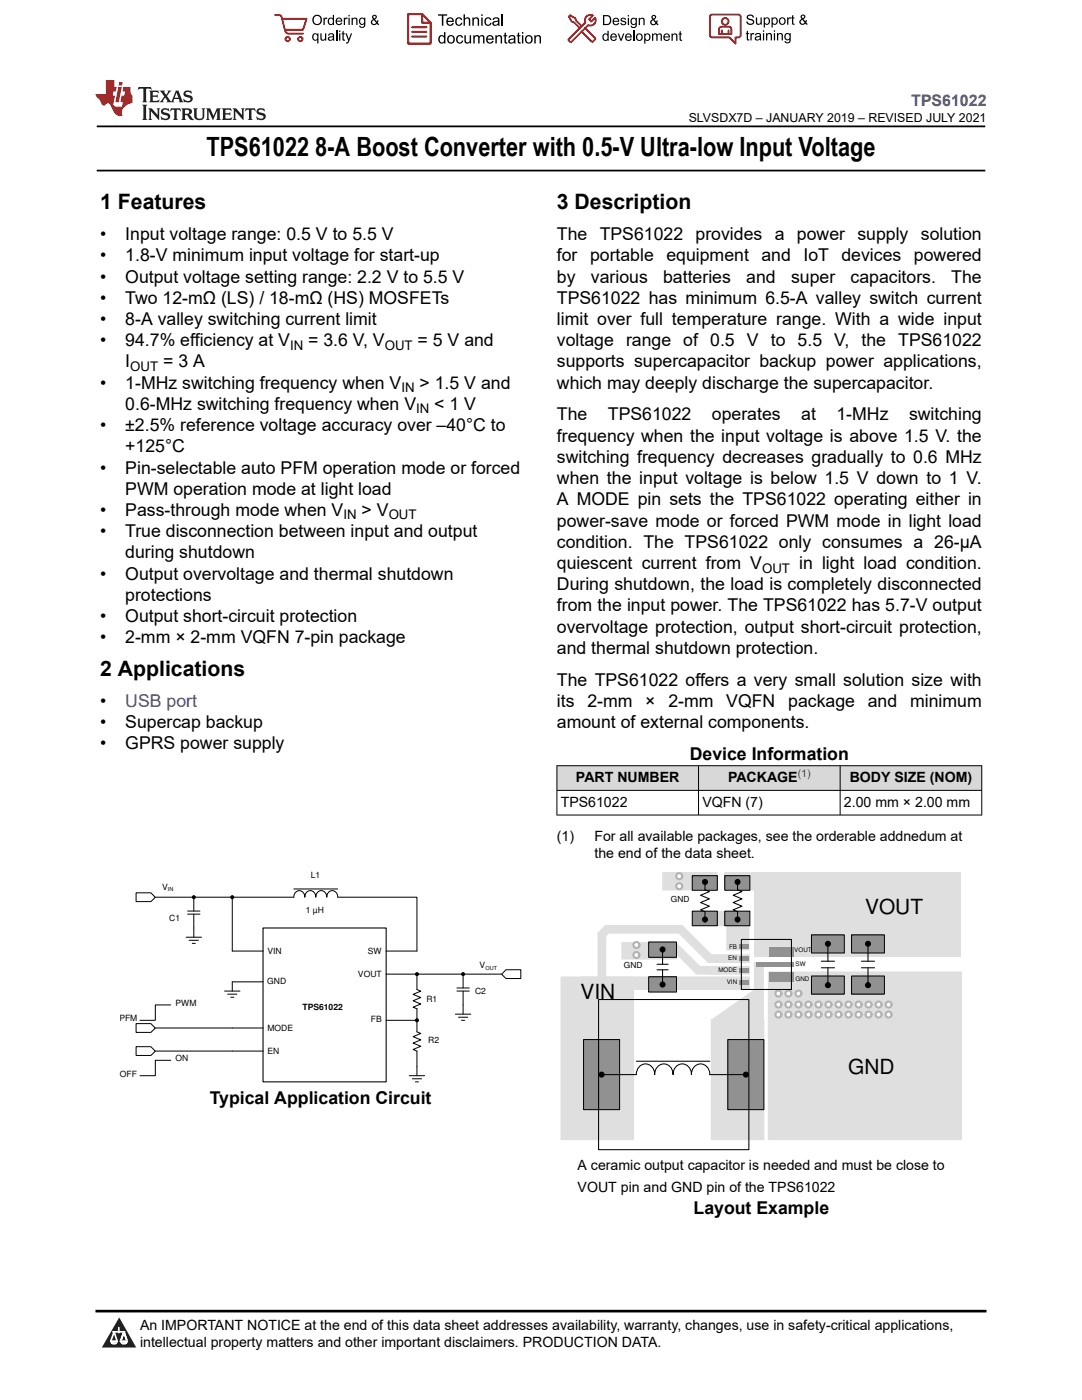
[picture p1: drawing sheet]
<svg xmlns="http://www.w3.org/2000/svg" width="216mm" height="279mm" viewBox="0 0 216 279" stroke-linecap="round" stroke-linejoin="round" font-family="sans-serif">
<path d="M19.3 25.2h177.3M19.3 34h177.3" fill="none" stroke="#000" stroke-width=".35"/>
<g fill="#d8d8d8">
<path d="M111.1 152.8h84.8v4.9h-84.8z" fill-rule="evenodd"/>
<path d="M111.2 152.9h28.1v4.8h-28.1z" fill-rule="evenodd"/>
<path d="M139.4 152.9h28.2v4.8h-28.2z" fill-rule="evenodd"/>
<path d="M167.7 152.9h28.1v4.8h-28.1z" fill-rule="evenodd"/>
</g>
<g fill="none" stroke="#000" stroke-width=".2">
<path d="M111.1 152.8h84.9M111.1 157.7h84.9M111.1 152.8v9.9M139.4 152.8v9.9M167.6 152.8v9.9M195.9 152.8v9.9M58.6 179.1a1.11 1.11 0 0 1 1.1-1.4 1.11 1.11 0 0 1 1.1 1.4 1.11 1.11 0 0 1 1.1-1.4 1.11 1.11 0 0 1 1.1 1.4 1.11 1.11 0 0 1 1.1-1.4 1.11 1.11 0 0 1 1.1 1.4 1.11 1.11 0 0 1 1.1-1.4 1.11 1.11 0 0 1 1.1 1.4M58.6 177.4h8.8M111.1 162.7h84.9M46.3 189.8h6.2M46.3 195.9h6.2M77 189.8h6.2"/>
<path d="M77 194.4h6.2M46.3 209.8h6.2M77.1 203.6h6.1"/>
</g>
<path d="M52.5 185.2h24.6v30.7h-24.6z" fill="none" stroke="#000" stroke-width=".21"/>
<path d="M62 174h1.9v1.8h-1.9z" fill-rule="evenodd" fill="#fff"/>
<g fill="none" stroke="#000" stroke-width=".2">
<path d="M31 179.1h27.6M38.7 179.1v2.7M46.3 179.1v10.7M67.4 179.1h15.8v10.7M37.4 182.4h2.5M37.4 181.8h2.5M38.7 182.4v2.8M83.2 194.4h16.9M91.2 197.8h2.4M91.2 197.2h2.4M92.4 194.4v2.8M92.4 197.8v2.8"/>
<path d="M31 209.8h15.3"/>
</g>
<path d="M27.2 178.2h2.9l.9 .9-.9 .8h-2.9z" fill-rule="evenodd" fill="#fff"/>
<path d="M27.2 178.2h2.9l.9 .9-.9 .8h-2.9z" fill="none" stroke="#000" stroke-width=".2"/>
<path d="M27.2 208.9h2.9l.9 .9-.9 .8h-2.9z" fill-rule="evenodd" fill="#fff"/>
<path d="M27.2 208.9h2.9l.9 .9-.9 .8h-2.9z" fill="none" stroke="#000" stroke-width=".2"/>
<path d="M101 193.5h2.9v1.8h-2.9l-.9-.9z" fill-rule="evenodd" fill="#fff"/>
<g fill="none" stroke="#000" stroke-width=".2">
<path d="M83.2 197.5l.8 .3-1.6 .6 1.6 .7-1.6 .6 1.6 .7-1.6 .6 .8 .3M101 193.5h2.9v1.8h-2.9l-.9-.9z"/>
<circle cx="38.7" cy="179.1" r=".3"/>
<circle cx="46.3" cy="179.1" r=".3"/>
<circle cx="92.4" cy="194.4" r=".3"/>
</g>
<g fill="#000">
<circle cx="38.7" cy="179.1" r=".3"/>
<circle cx="46.3" cy="179.1" r=".3"/>
<circle cx="92.4" cy="194.4" r=".3"/>
</g>
<path d="M85.1 198.5h2.2v2h-2.2z" fill-rule="evenodd" fill="#fff"/>
<path d="M83.2 205.9l.8 .3-1.6 .7 1.6 .6-1.6 .7 1.6 .6-1.6 .6 .8 .4" fill="none" stroke="#000" stroke-width=".2"/>
<path d="M85.5 206.6h2.1v2.1h-2.1z" fill-rule="evenodd" fill="#fff"/>
<g fill="none" stroke="#000" stroke-width=".2">
<path d="M37.1 187h3.1M37.7 187.7h1.9M38.4 188.3h.6M38.7 185.2v1.8M44.8 197.8h3.1M45.4 198.4h1.9M46 199h.7M46.3 195.9v1.9M83.2 194.4v3.1M31 205.2h21.5M34.1 211.6h-3.1v3.1h-3.1M81.7 214.7h3"/>
<path d="M82.3 215.3h1.8M82.9 215.9h.6M83.2 201.3v4.6M83.2 209.8v4.9M90.9 202.4h3M91.5 203h1.8M92.1 203.6h.6M92.4 200.6v1.8"/>
<circle cx="83.2" cy="194.4" r=".3"/>
<circle cx="83.2" cy="203.6" r=".3"/>
</g>
<g fill="#000">
<circle cx="83.2" cy="194.4" r=".3"/>
<circle cx="83.2" cy="203.6" r=".3"/>
</g>
<path d="M27.2 204.3h2.9l.9 .9-.9 .8h-2.9z" fill-rule="evenodd" fill="#fff"/>
<path d="M27.2 204.3h2.9l.9 .9-.9 .8h-2.9zM34.1 200.6h-3.1v3h-3.1" fill="none" stroke="#000" stroke-width=".2"/>
<path d="M134.9 188.1l5 5-1.1 1.1-5-5z" fill-rule="evenodd" fill="#dfdfdf"/>
<path d="M134.9 188.1l5 5-1.1 1.1-5-5z" fill="none" stroke="#dfdfdf" stroke-width=".2"/>
<path d="M135 185.7l1.1-1 6.2 6.2-1 1.1z" fill-rule="evenodd" fill="#dfdfdf"/>
<path d="M135 185.7l1.1-1 6.2 6.2-1 1.1z" fill="none" stroke="#dfdfdf" stroke-width=".2"/>
<path d="M138.9 192.9h4.7v1.5h-4.7z" fill-rule="evenodd" fill="#dfdfdf"/>
<path d="M138.9 192.9h4.7v1.5h-4.7z" fill="none" stroke="#dfdfdf" stroke-width=".2"/>
<g fill="#dfdfdf">
<path d="M124 188h11v3.5h-11z" fill-rule="evenodd"/>
<path d="M132.1 174h11v3.7h-11z" fill-rule="evenodd"/>
<path d="M144.5 174h15.4v3.7h-15.4z" fill-rule="evenodd"/>
<path d="M141.4 192.9h8.1v1.5h-8.1z" fill-rule="evenodd"/>
</g>
<path d="M141.4 192.9h8.1v1.5h-8.1z" fill="none" stroke="#dfdfdf" stroke-width=".2"/>
<path d="M111.9 195h14.5v32.4h-14.5z" fill-rule="evenodd" fill="#dfdfdf"/>
<path d="M111.9 195h14.5v32.4h-14.5z" fill="none" stroke="#dfdfdf" stroke-width=".2"/>
<g fill="#dfdfdf">
<path d="M141.9 203.5l8.6-6v6z"/>
<path d="M141.9 203.5h10.5v23.9h-10.5z" fill-rule="evenodd"/>
</g>
<path d="M141.9 203.5h10.5v23.9h-10.5z" fill="none" stroke="#dfdfdf" stroke-width=".2"/>
<g fill="#dfdfdf">
<path d="M150.4 192h2v17h-2z" fill-rule="evenodd"/>
<path d="M138.1 181.8h7.5v2.9h-7.5z" fill-rule="evenodd"/>
<path d="M141.3 190.5h8.2v1.6h-8.2z" fill-rule="evenodd"/>
</g>
<path d="M141.3 190.5h8.2v1.6h-8.2z" fill="none" stroke="#dfdfdf" stroke-width=".2"/>
<path d="M115.9 195h33.6v2.5h-33.6z" fill-rule="evenodd" fill="#dfdfdf"/>
<path d="M115.9 195h33.6v2.5h-33.6z" fill="none" stroke="#dfdfdf" stroke-width=".2"/>
<g fill="#dfdfdf">
<path d="M144.9 182.5h4.6v7.2h-4.6z" fill-rule="evenodd"/>
<path d="M153.3 194h38.6v33.4h-38.6z" fill-rule="evenodd"/>
</g>
<path d="M153.3 194h38.6v33.4h-38.6z" fill="none" stroke="#dfdfdf" stroke-width=".2"/>
<path d="M150.5 174h41.2v16.9h-41.2z" fill-rule="evenodd" fill="#dfdfdf"/>
<g fill="#919191">
<path d="M147.5 188.4h1.9v1h-1.9z" fill-rule="evenodd"/>
<path d="M147.5 190.8h1.9v1h-1.9z" fill-rule="evenodd"/>
<path d="M147.5 193.2h1.9v.9h-1.9z" fill-rule="evenodd"/>
<path d="M153.4 189h5v1.9h-5z" fill-rule="evenodd"/>
<path d="M150.9 192h7.5v1h-7.5z" fill-rule="evenodd"/>
<path d="M153.4 194h5v2h-5z" fill-rule="evenodd"/>
<path d="M147.5 195.6h1.9v.9h-1.9z" fill-rule="evenodd"/>
</g>
<g fill="#000">
<circle cx="165.2" cy="187.9" r=".5"/>
<circle cx="165.2" cy="197.1" r=".5"/>
</g>
<g fill="none" stroke="#000" stroke-width=".2">
<circle cx="165.2" cy="197.1" r=".5"/>
<circle cx="165.2" cy="187.9" r=".5"/>
</g>
<path d="M163.9 191.8h2.6M163.9 193.1h2.6" fill="none" stroke="#000" stroke-width=".21"/>
<path d="M161.9 186.6h6.6v3.6h-6.6z" fill-rule="evenodd" fill="#919191"/>
<path d="M161.9 186.6h6.6v3.6h-6.6z" fill="none" stroke="#000" stroke-width=".2"/>
<path d="M161.9 194.8h6.6v3.6h-6.6z" fill-rule="evenodd" fill="#919191"/>
<g fill="none" stroke="#000" stroke-width=".2">
<path d="M161.9 194.8h6.6v3.6h-6.6z"/>
<circle cx="165.2" cy="188.4" r=".5"/>
<circle cx="165.2" cy="196.6" r=".5"/>
</g>
<g fill="#000">
<circle cx="165.2" cy="188.4" r=".5"/>
<circle cx="165.2" cy="196.6" r=".5"/>
</g>
<path d="M165.2 188.4v3.4M165.2 193.1v3.5" fill="none" stroke="#000" stroke-width=".21"/>
<path d="M116.4 207.5h7.2v14h-7.2z" fill-rule="evenodd" fill="#919191"/>
<path d="M116.4 207.5h7.2v14h-7.2z" fill="none" stroke="#000" stroke-width=".2"/>
<path d="M145.2 207.5h7.2v14h-7.2z" fill-rule="evenodd" fill="#919191"/>
<g fill="none" stroke="#000" stroke-width=".2">
<path d="M145.2 207.5h7.2v14h-7.2z"/>
<circle cx="173.2" cy="197.1" r=".5"/>
<circle cx="173.2" cy="187.9" r=".5"/>
<circle cx="120" cy="214.5" r=".5"/>
<circle cx="148.8" cy="214.5" r=".5"/>
</g>
<g fill="#000">
<circle cx="173.2" cy="187.9" r=".5"/>
<circle cx="173.2" cy="197.1" r=".5"/>
<circle cx="120" cy="214.5" r=".5"/>
<circle cx="148.8" cy="214.5" r=".5"/>
</g>
<path d="M119.4 199.5h30v29.9h-30zM171.9 191.8h2.6M171.9 193.1h2.6M120 214.5h7a1.85 1.85 0 0 1 1.8-2.2 1.85 1.85 0 0 1 1.8 2.2 1.85 1.85 0 0 1 1.9-2.2 1.85 1.85 0 0 1 1.8 2.2 1.86 1.86 0 0 1 1.8-2.2 1.86 1.86 0 0 1 1.9 2.2 1.85 1.85 0 0 1 1.8-2.2 1.85 1.85 0 0 1 1.8 2.2h7.2M127 211.8h14.6" fill="none" stroke="#000" stroke-width=".21"/>
<path d="M169.9 186.6h6.6v3.6h-6.6z" fill-rule="evenodd" fill="#919191"/>
<path d="M169.9 186.6h6.6v3.6h-6.6z" fill="none" stroke="#000" stroke-width=".2"/>
<path d="M169.9 194.8h6.6v3.6h-6.6z" fill-rule="evenodd" fill="#919191"/>
<g fill="none" stroke="#000" stroke-width=".2">
<path d="M169.9 194.8h6.6v3.6h-6.6z"/>
<circle cx="173.2" cy="188.4" r=".5"/>
<circle cx="173.2" cy="196.6" r=".5"/>
</g>
<g fill="#000">
<circle cx="173.2" cy="188.4" r=".5"/>
<circle cx="173.2" cy="196.6" r=".5"/>
</g>
<path d="M173.2 188.4v3.4M173.2 193.1v3.5" fill="none" stroke="#000" stroke-width=".21"/>
<path d="M144.6 181.8h5v3h-5z" fill-rule="evenodd" fill="#919191"/>
<path d="M144.6 181.8h5v3h-5z" fill="none" stroke="#000" stroke-width=".2"/>
<path d="M144.6 174.8h5v2.9h-5z" fill-rule="evenodd" fill="#919191"/>
<g fill="none" stroke="#000" stroke-width=".2">
<path d="M144.6 174.8h5v2.9h-5z"/>
<circle cx="147.2" cy="176" r=".5"/>
<circle cx="147.2" cy="183.5" r=".5"/>
</g>
<path d="M147.2 176v1.6l.8 .3-1.7 .8 1.7 .7-1.7 .7 1.7 .8-1.7 .7 .9 .3v1.6" fill="none" stroke="#000" stroke-width=".21"/>
<g fill="#000">
<circle cx="147.2" cy="176" r=".5"/>
<circle cx="147.2" cy="183.5" r=".5"/>
</g>
<path d="M138.1 181.8h5v3h-5z" fill-rule="evenodd" fill="#919191"/>
<path d="M138.1 181.8h5v3h-5z" fill="none" stroke="#000" stroke-width=".2"/>
<path d="M138.1 174.8h5v2.9h-5z" fill-rule="evenodd" fill="#919191"/>
<g fill="none" stroke="#000" stroke-width=".2">
<path d="M138.1 174.8h5v2.9h-5z"/>
<circle cx="140.7" cy="176" r=".5"/>
<circle cx="132.2" cy="196.9" r=".5"/>
<circle cx="132.2" cy="189.1" r=".5"/>
<circle cx="140.7" cy="183.5" r=".5"/>
</g>
<path d="M140.7 176v1.6l.8 .3-1.7 .8 1.7 .7-1.7 .7 1.7 .8-1.7 .7 .9 .3v1.6M131.1 192.4h2.2M131.1 193.5h2.2" fill="none" stroke="#000" stroke-width=".21"/>
<g fill="#000">
<circle cx="140.7" cy="176" r=".5"/>
<circle cx="132.2" cy="189.1" r=".5"/>
<circle cx="132.2" cy="196.9" r=".5"/>
<circle cx="140.7" cy="183.5" r=".5"/>
</g>
<path d="M129.4 188h5.6v3h-5.6z" fill-rule="evenodd" fill="#919191"/>
<path d="M129.4 188h5.6v3h-5.6z" fill="none" stroke="#000" stroke-width=".2"/>
<path d="M129.4 194.9h5.6v3.1h-5.6z" fill-rule="evenodd" fill="#919191"/>
<g fill="none" stroke="#000" stroke-width=".2">
<path d="M129.4 194.9h5.6v3.1h-5.6z"/>
<circle cx="132.2" cy="196.5" r=".5"/>
<circle cx="132.2" cy="189.5" r=".5"/>
</g>
<g fill="#000">
<circle cx="132.2" cy="196.5" r=".5"/>
<circle cx="132.2" cy="189.5" r=".5"/>
</g>
<path d="M132.2 189.5v2.9M132.2 193.5v3" fill="none" stroke="#000" stroke-width=".21"/>
<circle cx="167.3" cy="200.5" r=".6" fill="#fff"/>
<circle cx="167.3" cy="200.5" r=".6" fill="none" stroke="#b3b3b3" stroke-width=".42"/>
<circle cx="169.3" cy="200.5" r=".6" fill="#fff"/>
<circle cx="169.3" cy="200.5" r=".6" fill="none" stroke="#b3b3b3" stroke-width=".42"/>
<circle cx="171.3" cy="200.5" r=".6" fill="#fff"/>
<circle cx="171.3" cy="200.5" r=".6" fill="none" stroke="#b3b3b3" stroke-width=".42"/>
<circle cx="173.3" cy="200.5" r=".6" fill="#fff"/>
<circle cx="173.3" cy="200.5" r=".6" fill="none" stroke="#b3b3b3" stroke-width=".42"/>
<circle cx="175.3" cy="200.5" r=".6" fill="#fff"/>
<circle cx="175.3" cy="200.5" r=".6" fill="none" stroke="#b3b3b3" stroke-width=".42"/>
<circle cx="177.3" cy="200.5" r=".6" fill="#fff"/>
<circle cx="177.3" cy="200.5" r=".6" fill="none" stroke="#b3b3b3" stroke-width=".42"/>
<circle cx="155.3" cy="200.5" r=".6" fill="#fff"/>
<circle cx="155.3" cy="200.5" r=".6" fill="none" stroke="#b3b3b3" stroke-width=".42"/>
<circle cx="157.3" cy="200.5" r=".6" fill="#fff"/>
<circle cx="157.3" cy="200.5" r=".6" fill="none" stroke="#b3b3b3" stroke-width=".42"/>
<circle cx="159.3" cy="200.5" r=".6" fill="#fff"/>
<circle cx="159.3" cy="200.5" r=".6" fill="none" stroke="#b3b3b3" stroke-width=".42"/>
<circle cx="161.3" cy="200.5" r=".6" fill="#fff"/>
<circle cx="161.3" cy="200.5" r=".6" fill="none" stroke="#b3b3b3" stroke-width=".42"/>
<circle cx="163.3" cy="200.5" r=".6" fill="#fff"/>
<circle cx="163.3" cy="200.5" r=".6" fill="none" stroke="#b3b3b3" stroke-width=".42"/>
<circle cx="165.3" cy="200.5" r=".6" fill="#fff"/>
<circle cx="165.3" cy="200.5" r=".6" fill="none" stroke="#b3b3b3" stroke-width=".42"/>
<circle cx="167.3" cy="202.5" r=".6" fill="#fff"/>
<circle cx="167.3" cy="202.5" r=".6" fill="none" stroke="#b3b3b3" stroke-width=".42"/>
<circle cx="169.3" cy="202.5" r=".6" fill="#fff"/>
<circle cx="169.3" cy="202.5" r=".6" fill="none" stroke="#b3b3b3" stroke-width=".42"/>
<circle cx="171.3" cy="202.5" r=".6" fill="#fff"/>
<circle cx="171.3" cy="202.5" r=".6" fill="none" stroke="#b3b3b3" stroke-width=".42"/>
<circle cx="173.3" cy="202.5" r=".6" fill="#fff"/>
<circle cx="173.3" cy="202.5" r=".6" fill="none" stroke="#b3b3b3" stroke-width=".42"/>
<circle cx="175.3" cy="202.5" r=".6" fill="#fff"/>
<circle cx="175.3" cy="202.5" r=".6" fill="none" stroke="#b3b3b3" stroke-width=".42"/>
<circle cx="177.3" cy="202.5" r=".6" fill="#fff"/>
<circle cx="177.3" cy="202.5" r=".6" fill="none" stroke="#b3b3b3" stroke-width=".42"/>
<circle cx="155.3" cy="198.3" r=".6" fill="#fff"/>
<circle cx="155.3" cy="198.3" r=".6" fill="none" stroke="#b3b3b3" stroke-width=".42"/>
<circle cx="155.3" cy="202.5" r=".6" fill="#fff"/>
<circle cx="155.3" cy="202.5" r=".6" fill="none" stroke="#b3b3b3" stroke-width=".42"/>
<circle cx="157.3" cy="202.5" r=".6" fill="#fff"/>
<circle cx="157.3" cy="202.5" r=".6" fill="none" stroke="#b3b3b3" stroke-width=".42"/>
<circle cx="159.3" cy="202.5" r=".6" fill="#fff"/>
<circle cx="159.3" cy="202.5" r=".6" fill="none" stroke="#b3b3b3" stroke-width=".42"/>
<circle cx="161.3" cy="202.5" r=".6" fill="#fff"/>
<circle cx="161.3" cy="202.5" r=".6" fill="none" stroke="#b3b3b3" stroke-width=".42"/>
<circle cx="163.3" cy="202.5" r=".6" fill="#fff"/>
<circle cx="163.3" cy="202.5" r=".6" fill="none" stroke="#b3b3b3" stroke-width=".42"/>
<circle cx="165.3" cy="202.5" r=".6" fill="#fff"/>
<circle cx="165.3" cy="202.5" r=".6" fill="none" stroke="#b3b3b3" stroke-width=".42"/>
<circle cx="157.3" cy="198.3" r=".6" fill="#fff"/>
<circle cx="157.3" cy="198.3" r=".6" fill="none" stroke="#b3b3b3" stroke-width=".42"/>
<circle cx="159.3" cy="198.3" r=".6" fill="#fff"/>
<circle cx="159.3" cy="198.3" r=".6" fill="none" stroke="#b3b3b3" stroke-width=".42"/>
<path d="M147.9 187.5h10v10h-10z" fill="none" stroke="#000" stroke-width=".21"/>
<circle cx="135.5" cy="174.9" r=".6" fill="#fff"/>
<circle cx="135.5" cy="174.9" r=".6" fill="none" stroke="#b3b3b3" stroke-width=".42"/>
<circle cx="135.5" cy="176.9" r=".6" fill="#fff"/>
<circle cx="135.5" cy="176.9" r=".6" fill="none" stroke="#b3b3b3" stroke-width=".42"/>
<circle cx="127" cy="188.6" r=".6" fill="#fff"/>
<circle cx="127" cy="188.6" r=".6" fill="none" stroke="#b3b3b3" stroke-width=".42"/>
<circle cx="127" cy="190.6" r=".6" fill="#fff"/>
<circle cx="127" cy="190.6" r=".6" fill="none" stroke="#b3b3b3" stroke-width=".42"/>
<path d="M120.8 184.7h15.3v1.5h-15.3z" fill-rule="evenodd" fill="#dfdfdf"/>
<path d="M120.8 184.7h15.3v1.5h-15.3z" fill="none" stroke="#dfdfdf" stroke-width=".2"/>
<path d="M120.8 184.7l1.1 1.1-1.5 1.5-1.1-1.1z" fill-rule="evenodd" fill="#dfdfdf"/>
<path d="M120.8 184.7l1.1 1.1-1.5 1.5-1.1-1.1z" fill="none" stroke="#dfdfdf" stroke-width=".2"/>
<path d="M119.3 186.2h1.6v8.8h-1.6z" fill-rule="evenodd" fill="#dfdfdf"/>
<path d="M119.3 186.2h1.6v8.8h-1.6z" fill="none" stroke="#dfdfdf" stroke-width=".2"/>
<path d="M0 0h215.9v23.8h-215.9z" fill-rule="evenodd" fill="#fff"/>
<path d="M27.7 17.4l-.2 .6 .5-.3h.6v.1v2.2l-.2 .4h1l-.2-.4v-2.2v-.1h.5l.5 .3-.1-.6zM29.8 18.1l.2 .4v1.5l-.2 .4h1.9l.1-.6a1.08 1.08 0 0 1-1.3 .2v-.7h.6l.4 .2v-.6l-.4 .2h-.6v-.6l.2-.1a1 1 0 0 1 1 .2l-.1-.5zM31.8 18.1l1 1.1-1 1.2h.9l-.2-.2 .4-.7 .5 .7-.2 .2h1.6l-.2-.2 .1-.4h1l.1 .4-.1 .2h.9l-.2-.3-.8-2h-.5l-1 2.2-.8-1.1 .9-1.1h-.8l.2 .2-.5 .7-.3-.7 .1-.2zM35.2 18.5l.4 1h-.8zM36.8 18.2a.65 .65 0 0 0-.2 .7 .65 .65 0 0 0 .6 .5l.7 .2 .1 .2a.79 .79 0 0 1-.7 .4 .79 .79 0 0 1-.7-.5l.1 .7 .2-.1a.93 .93 0 0 0 1.1 .1 .93 .93 0 0 0 .4-1 1.46 1.46 0 0 0-1.2-.6l-.1-.3a1.09 1.09 0 0 1 1.2 .2l-.2-.6-.1 .1-.6-.2zM28.4 20.9l.2 .4v2.3l-.2 .3h1l-.2-.3v-2.3l.2-.4zM29.6 21.6l.2 .4v1.6l-.2 .3h.8l-.3-.3v-1.4l1.7 1.8v-2l.2-.4h-.8l.2 .2 .1 1.1-1.2-1.3zM32.3 21.8a.65 .65 0 0 0-.2 .7 .65 .65 0 0 0 .7 .4l.6 .2 .1 .2a.79 .79 0 0 1-.7 .4 .79 .79 0 0 1-.7-.5l.1 .7 .2-.1a.93 .93 0 0 0 1.1 .1 .93 .93 0 0 0 .4-.9 1.46 1.46 0 0 0-1.2-.6l-.1-.4a1.09 1.09 0 0 1 1.2 .2l-.2-.6-.1 .1-.6-.1zM34.1 21.6l-.1 .7a.63 .63 0 0 1 .7-.4l.1 1.7-.3 .3h1l-.2-.3v-1.7a.66 .66 0 0 1 .8 .4l-.1-.7zM36.2 21.6l.2 .4v1.6l-.2 .3h.9l-.2-.2v-.7h.5l.1 .2a.79 .79 0 0 0 1.2 .6l-1-.9a.61 .61 0 0 0 .6-.6 .61 .61 0 0 0-.5-.6zM36.9 21.9h.2a.47 .47 0 0 1 .5 .1 .47 .47 0 0 1 .1 .5l-.2 .2h-.6zM38.5 21.6l.2 .2a2.27 2.27 0 0 0 .4 2 1.04 1.04 0 0 0 1.7-.7v-1.3l.2-.2h-.8l.2 .4v1.1a.6 .6 0 0 1-.6 .6 .6 .6 0 0 1-.6-.6v-1.1l.3-.4zM41.1 21.6l.2 .4v1.6l-.2 .3h.7l-.2-.3v-1.5l.9 1.9 .8-1.9v1.5l-.2 .3h1l-.3-.3v-1.6l.3-.4h-.8l-.7 1.5-.7-1.5zM44.3 21.6l.2 .4v1.6l-.2 .3h1.9l.1-.5a1.09 1.09 0 0 1-1.3 .1v-.6h.6l.4 .1v-.6l-.4 .2h-.6v-.6l.2-.1a1.01 1.01 0 0 1 1 .3l-.1-.6zM46.4 21.6l.3 .4v1.6l-.3 .3h.8l-.2-.3v-1.4l1.6 1.8v-2l.2-.4h-.7l.2 .2v1.1l-1.2-1.3zM49 21.6l-.1 .7a.63 .63 0 0 1 .8-.4v1.7l-.3 .3h1l-.2-.3v-1.7a.66 .66 0 0 1 .8 .4l-.1-.7zM51.4 21.8a.65 .65 0 0 0-.2 .7 .65 .65 0 0 0 .6 .4l.6 .2 .2 .2a.79 .79 0 0 1-.8 .4 .79 .79 0 0 1-.6-.5l.1 .7 .2-.1a.93 .93 0 0 0 1 .1 .93 .93 0 0 0 .5-.9 1.46 1.46 0 0 0-1.3-.6l-.1-.4a1.09 1.09 0 0 1 1.3 .2l-.2-.6-.2 .1-.5-.1z" fill="#231f20"/>
<path d="M21.1 16v2.8h-2.1l.1 .3 .9 1a.95 .95 0 0 0 .9 .9 .59 .59 0 0 1 .6-.4 .59 .59 0 0 1 .5 .4l.4 .8a1.59 1.59 0 0 0 2.1 1.3 1.61 1.61 0 0 1 1-2.2l1-.4-.1-1.5a1.59 1.59 0 0 1-.4-1.6h-1.4l-.2 .9h.5l-.1 .8h-.5l-.2 1v.2l.4 .1-.2 .9h-.6a.73 .73 0 0 1-1.1-.7l.3-1.5h-.5l.2-.8h.5l.2-.9h-.5v-1.4zM23.6 17.4l-.6 3h.7l.6-3zM23.8 16.4l-.1 .7h.7l.1-.7z" fill="#ed1c24"/>
<g fill="#000">
<path d="M62.3 4a1 1 0 0 1 2 0 1 1 0 0 1-2 0zM62.8 3.4a.78 .78 0 0 0-.1 1.1 .78 .78 0 0 0 1.1 .1 .78 .78 0 0 0 .1-1.1 .78 .78 0 0 0-1.1-.1z" fill-rule="evenodd"/>
<path d="M62.5 6.8l.4-.2 .4 .3v-.2h.2v2h-.2v-.7a.68 .68 0 0 1-.9-.1 .68 .68 0 0 1 0-.9zM62.6 7a.51 .51 0 0 0-.1 .6 .51 .51 0 0 0 .7 .2 .51 .51 0 0 0 .1-.7 .51 .51 0 0 0-.7-.1z" fill-rule="evenodd"/>
<path d="M64.5 3.5h.3v.3l.1-.3h.3l.1 .1-.1 .2a.32 .32 0 0 0-.3 0 .32 .32 0 0 0-.1 .4v.8h-.3z" fill-rule="evenodd"/>
<path d="M63.9 6.7h.3v.8a.36 .36 0 0 0 .3 .4 .36 .36 0 0 0 .4-.5v-.7h.2v1.4h-.2v-.2a.51 .51 0 0 1-.6 .2 .51 .51 0 0 1-.4-.5z" fill-rule="evenodd"/>
<path d="M65.6 3.7l.4-.2 .4 .2v-.7h.3v2h-.3v-.2a.7 .7 0 0 1-1-.1 .7 .7 0 0 1 .2-1zM65.8 3.8a.51 .51 0 0 0-.1 .7 .51 .51 0 0 0 .6 .2 .51 .51 0 0 0 .1-.7 .51 .51 0 0 0-.6-.2z" fill-rule="evenodd"/>
<path d="M65.6 6.8a.66 .66 0 0 1 .8-.1 .66 .66 0 0 1 .3 .8v.6h-.2l-.1-.2a.52 .52 0 0 1-.7 .2 .52 .52 0 0 1-.2-.6l.3-.2a.42 .42 0 0 0 .6-.3l-.3-.2-.3 .1-.1 .2h-.3zM65.7 7.6a.35 .35 0 0 0 .3 .4 .35 .35 0 0 0 .4-.4v-.2z" fill-rule="evenodd"/>
<path d="M67.7 6.1h.2v.3h-.2zM67.7 6.7h.2v1.4h-.2z" fill-rule="evenodd"/>
<path d="M67.1 3.7a.68 .68 0 0 1 .9-.1 .68 .68 0 0 1 .3 .7h-1.1a.42 .42 0 0 0 .3 .5 .42 .42 0 0 0 .5-.3h.3a.73 .73 0 0 1-1.1 .4 .73 .73 0 0 1-.1-1.2zM67.4 3.8l-.2 .3h.8l-.2-.4z" fill-rule="evenodd"/>
<path d="M68.6 3.5h.2v.3l.2-.3h.3l.1 .1-.1 .2a.32 .32 0 0 0-.4 0 .32 .32 0 0 0-.1 .4v.8h-.2z" fill-rule="evenodd"/>
<path d="M68.3 6.3l.3-.1v.5h.2v.1h-.2v.9l.3 .4a.36 .36 0 0 1-.4 0 .36 .36 0 0 1-.2-.4v-.9h-.1v-.1h.1z" fill-rule="evenodd"/>
<path d="M68.9 6.7h.3l.4 1.1 .4-1.1h.3l-.6 1.4a.51 .51 0 0 1-.6 .6l-.1-.3h.3l.2-.3z" fill-rule="evenodd"/>
<path d="M69.5 3h.3v.3h-.3zM69.5 3.5h.3v1.5h-.3z" fill-rule="evenodd"/>
<path d="M70.2 3.5h.2v.2a.52 .52 0 0 1 .6-.2 .52 .52 0 0 1 .3 .6v.9h-.2v-.9a.34 .34 0 0 0-.3-.4 .34 .34 0 0 0-.4 .3v1h-.2z" fill-rule="evenodd"/>
<path d="M71.8 3.7l.4-.2 .5 .2v-.2h.2v1.3a.64 .64 0 0 1-.5 .8 .64 .64 0 0 1-.7-.5h.2a.41 .41 0 0 0 .5 .2 .41 .41 0 0 0 .2-.5 .69 .69 0 0 1-.9-.1 .69 .69 0 0 1 .1-1zM72 3.8a.5 .5 0 0 0-.1 .7 .5 .5 0 0 0 .7 .1 .5 .5 0 0 0 .1-.6 .5 .5 0 0 0-.7-.2z" fill-rule="evenodd"/>
<path d="M74.4 3.1a.47 .47 0 0 1 .7 .1 .47 .47 0 0 1-.3 .7l.4 .4 .1-.3 .2 .1-.1 .4 .3 .3-.2 .2-.3-.3a.63 .63 0 0 1-1 .1 .63 .63 0 0 1 .3-1l-.3-.4zM74.5 3.4a.27 .27 0 0 0 .5 0 .27 .27 0 0 0-.5 0zM74.4 4.1a.4 .4 0 0 0 0 .6 .4 .4 0 0 0 .6-.1l-.4-.6z" fill-rule="evenodd"/>
<path d="M87.4 2.9h1.8v.2h-.7v2h-.3v-2h-.8z" fill-rule="evenodd"/>
<path d="M87.6 7.2l.5-.2 .5 .2v-.8h.3v2.3h-.3v-.2a.76 .76 0 0 1-1-.1 .76 .76 0 0 1-.1-1zM87.9 7.4a.58 .58 0 0 0-.2 .7 .58 .58 0 0 0 .8 .2 .58 .58 0 0 0 .1-.7 .58 .58 0 0 0-.7-.2z" fill-rule="evenodd"/>
<path d="M89.5 7.2a.81 .81 0 0 1 1.1 .1 .81 .81 0 0 1-.2 1.2 .81 .81 0 0 1-1.1-.2l-.1-.7zM89.6 7.4a.57 .57 0 0 0 0 .8 .57 .57 0 0 0 .8 0 .57 .57 0 0 0 0-.7 .57 .57 0 0 0-.8-.1z" fill-rule="evenodd"/>
<path d="M89.3 3.7a.77 .77 0 0 1 .9-.2 .77 .77 0 0 1 .4 .9h-1.3a.48 .48 0 0 0 .4 .5 .48 .48 0 0 0 .6-.3h.3a.83 .83 0 0 1-1.3 .4 .83 .83 0 0 1 0-1.3zM89.5 3.8l-.2 .4h1l-.3-.5z" fill-rule="evenodd"/>
<path d="M91 3.7a.7 .7 0 0 1 1.2 .3h-.2a.45 .45 0 0 0-.6-.3 .45 .45 0 0 0-.3 .6 .45 .45 0 0 0 .3 .6 .45 .45 0 0 0 .6-.4l.3 .1a.76 .76 0 0 1-1.1 .5 .76 .76 0 0 1-.3-1.1z" fill-rule="evenodd"/>
<path d="M91.2 7.2a.7 .7 0 0 1 1.2 .3l-.3 .1a.45 .45 0 0 0-.5-.4 .45 .45 0 0 0-.3 .7 .45 .45 0 0 0 .3 .6 .45 .45 0 0 0 .6-.4h.2a.76 .76 0 0 1-1 .5 .76 .76 0 0 1-.4-1.1z" fill-rule="evenodd"/>
<path d="M92.5 2.9h.3v.8a.59 .59 0 0 1 .7-.2 .59 .59 0 0 1 .3 .6v1h-.2v-1a.4 .4 0 0 0-.5-.4 .4 .4 0 0 0-.3 .5v.9h-.3z" fill-rule="evenodd"/>
<path d="M92.7 7h.2v.9a.41 .41 0 0 0 .5 .6 .41 .41 0 0 0 .3-.6v-.9h.3v1.7h-.3v-.3a.58 .58 0 0 1-.7 .3 .58 .58 0 0 1-.3-.7z" fill-rule="evenodd"/>
<path d="M94.3 3.5h.2v.2a.59 .59 0 0 1 .7-.2 .59 .59 0 0 1 .4 .6v1h-.3v-1a.41 .41 0 0 0-.4-.4 .41 .41 0 0 0-.4 .5v.9h-.2z" fill-rule="evenodd"/>
<path d="M94.4 7h.3v.3a.56 .56 0 0 1 1 0 .54 .54 0 0 1 .6-.3 .54 .54 0 0 1 .4 .5v1.2h-.3v-1.1a.34 .34 0 0 0-.3-.4 .34 .34 0 0 0-.4 .3v1.2h-.3v-1.1a.38 .38 0 0 0-.5-.3 .38 .38 0 0 0-.2 .5v.9h-.3z" fill-rule="evenodd"/>
<path d="M96 2.9h.3v.3h-.3zM96 3.5h.3v1.6h-.3z" fill-rule="evenodd"/>
<path d="M96.8 3.7a.7 .7 0 0 1 1.3 .3h-.3a.45 .45 0 0 0-.6-.3 .45 .45 0 0 0-.3 .6 .45 .45 0 0 0 .3 .6 .45 .45 0 0 0 .6-.4l.3 .1a.76 .76 0 0 1-1.1 .5 .76 .76 0 0 1-.3-1.1z" fill-rule="evenodd"/>
<path d="M97.2 7.2a.77 .77 0 0 1 .9-.1 .77 .77 0 0 1 .4 .8h-1.2a.48 .48 0 0 0 .3 .6 .48 .48 0 0 0 .6-.4l.3 .1a.83 .83 0 0 1-1.3 .3 .83 .83 0 0 1 0-1.3zM97.4 7.4l-.1 .3h.9l-.2-.4z" fill-rule="evenodd"/>
<path d="M98.8 7h.3v.3a.59 .59 0 0 1 .7-.3 .59 .59 0 0 1 .4 .7v1h-.3v-1a.41 .41 0 0 0-.5-.5 .41 .41 0 0 0-.3 .6v.9h-.3z" fill-rule="evenodd"/>
<path d="M98.4 3.7a.74 .74 0 0 1 1-.2 .74 .74 0 0 1 .3 .9v.7h-.3v-.2a.59 .59 0 0 1-.8 .3 .59 .59 0 0 1-.3-.8l1.1-.3a.42 .42 0 0 0-.4-.4 .42 .42 0 0 0-.5 .3h-.2zM98.6 4.5a.36 .36 0 0 0 .2 .5 .36 .36 0 0 0 .5-.2l.1-.5z" fill-rule="evenodd"/>
<path d="M100.7 6.6l.2-.1v.5h.3v.2h-.3v1l.1 .2h.2l.1 .3a.41 .41 0 0 1-.5-.1 .41 .41 0 0 1-.1-.4v-1h-.2v-.2h.2z" fill-rule="evenodd"/>
<path d="M101.6 7.2a.74 .74 0 0 1 .9-.2 .74 .74 0 0 1 .3 1l.1 .7h-.3v-.2a.59 .59 0 0 1-.8 .2 .59 .59 0 0 1-.3-.8l1-.3a.42 .42 0 0 0-.3-.4 .42 .42 0 0 0-.5 .3h-.3zM101.8 8.1a.36 .36 0 0 0 .1 .5 .36 .36 0 0 0 .5-.3l.2-.4z" fill-rule="evenodd"/>
<path d="M103.3 6.6l.3-.1v.5h.3v.2h-.3v1l.1 .2h.2v.3a.41 .41 0 0 1-.5-.1 .41 .41 0 0 1-.1-.4v-1h-.2v-.2h.2z" fill-rule="evenodd"/>
<path d="M104.1 6.4h.3v.3h-.3zM104.1 7h.3v1.7h-.3z" fill-rule="evenodd"/>
<path d="M105 7.2a.81 .81 0 0 1 1.1 .1 .81 .81 0 0 1-.1 1.2 .81 .81 0 0 1-1.2-.2v-.7zM105.2 7.4a.57 .57 0 0 0-.1 .8 .57 .57 0 0 0 .8 0 .57 .57 0 0 0 0-.7 .57 .57 0 0 0-.7-.1z" fill-rule="evenodd"/>
<path d="M106.6 7h.3v.3a.59 .59 0 0 1 .7-.3 .59 .59 0 0 1 .4 .7v1h-.3v-1a.41 .41 0 0 0-.5-.5 .41 .41 0 0 0-.3 .6v.9h-.3z" fill-rule="evenodd"/>
<path d="M120.3 3h.7a1 1 0 0 1 1 1 1 1 0 0 1-1 1h-.7zM120.6 3.2v1.6h.4a.77 .77 0 0 0 .7-.8 .77 .77 0 0 0-.7-.8z" fill-rule="evenodd"/>
<path d="M120.4 6.9l.4-.2 .4 .2v-.8h.3v2h-.3v-.1a.7 .7 0 0 1-.9-.2 .7 .7 0 0 1 .1-.9zM120.6 7a.51 .51 0 0 0-.1 .7 .51 .51 0 0 0 .6 .1 .51 .51 0 0 0 .1-.6 .51 .51 0 0 0-.6-.2z" fill-rule="evenodd"/>
<path d="M122 6.9a.68 .68 0 0 1 .8-.2 .68 .68 0 0 1 .3 .8h-1.1a.42 .42 0 0 0 .3 .5 .42 .42 0 0 0 .5-.3h.3a.73 .73 0 0 1-1.1 .3 .73 .73 0 0 1 0-1.1zM122.2 7l-.2 .3h.8l-.2-.4z" fill-rule="evenodd"/>
<path d="M122.4 3.7a.68 .68 0 0 1 .8-.1 .68 .68 0 0 1 .4 .8h-1.1a.42 .42 0 0 0 .3 .4 .42 .42 0 0 0 .5-.3l.3 .1a.73 .73 0 0 1-1.2 .3 .73 .73 0 0 1 0-1.2zM122.6 3.8l-.1 .3h.8l-.2-.3z" fill-rule="evenodd"/>
<path d="M123.9 3.7l.1-.1a.62 .62 0 0 1 .9 .3l-.2 .1a.29 .29 0 0 0-.3-.3 .29 .29 0 0 0-.3 .3l.1 .1a.58 .58 0 0 1 .6 .1 .58 .58 0 0 1 .1 .6 .67 .67 0 0 1-1.1-.2l.2-.1a.33 .33 0 0 0 .4 .4 .33 .33 0 0 0 .3-.4 .71 .71 0 0 1-.9-.6z" fill-rule="evenodd"/>
<path d="M123.3 6.7h.2l.4 1.2 .4-1.2h.3l-.6 1.4h-.2z" fill-rule="evenodd"/>
<path d="M125.3 3h.2v.3h-.2zM125.3 3.6h.2v1.4h-.2z" fill-rule="evenodd"/>
<path d="M124.9 6.9a.68 .68 0 0 1 .8-.2 .68 .68 0 0 1 .4 .8h-1.1a.42 .42 0 0 0 .3 .5 .42 .42 0 0 0 .5-.3h.3a.73 .73 0 0 1-1.2 .3 .73 .73 0 0 1 0-1.1zM125.1 7l-.1 .3h.8l-.2-.4z" fill-rule="evenodd"/>
<path d="M126 3.7l.4-.2 .4 .2v-.1h.3v1.2a.64 .64 0 0 1-.5 .8 .64 .64 0 0 1-.8-.5l.3 .1a.41 .41 0 0 0 .5 .2 .41 .41 0 0 0 .2-.6 .69 .69 0 0 1-.9-.1 .69 .69 0 0 1 .1-1zM126.2 3.9a.5 .5 0 0 0-.1 .6 .5 .5 0 0 0 .6 .2 .5 .5 0 0 0 .2-.7 .5 .5 0 0 0-.7-.1z" fill-rule="evenodd"/>
<path d="M126.9 7.4a.73 .73 0 0 1 1.4 0 .73 .73 0 0 1-1.4 0zM127.3 7a.5 .5 0 0 0-.1 .7 .5 .5 0 0 0 .7 0 .5 .5 0 0 0 0-.6 .5 .5 0 0 0-.6-.1z" fill-rule="evenodd"/>
<path d="M127.5 3.6h.2v.2a.52 .52 0 0 1 .6-.3 .52 .52 0 0 1 .3 .6v.9h-.2v-.9a.34 .34 0 0 0-.3-.4 .34 .34 0 0 0-.4 .3v1h-.2z" fill-rule="evenodd"/>
<path d="M128.5 6.7h.3v.2a.67 .67 0 0 1 .9 0 .67 .67 0 0 1 0 .9 .55 .55 0 0 1-.9 .2v.7h-.3zM128.9 7a.5 .5 0 0 0-.1 .7 .5 .5 0 0 0 .6 .1 .5 .5 0 0 0 .2-.6 .5 .5 0 0 0-.7-.2z" fill-rule="evenodd"/>
<path d="M130.1 6.7h.2v.2a.49 .49 0 0 1 .9 0l.4-.2a.42 .42 0 0 1 .5 .4v1h-.3v-.9a.3 .3 0 0 0-.2-.3 .3 .3 0 0 0-.4 .2v1h-.2v-.9a.33 .33 0 0 0-.5-.3 .33 .33 0 0 0-.2 .5v.7h-.2z" fill-rule="evenodd"/>
<path d="M130.1 3.1a.47 .47 0 0 1 .8 .1 .47 .47 0 0 1-.3 .7l.3 .4 .1-.2h.3l-.2 .5 .3 .3-.2 .2-.3-.3a.63 .63 0 0 1-1 .1 .63 .63 0 0 1 .3-1l-.2-.5zM130.2 3.5a.27 .27 0 0 0 .5 0 .27 .27 0 0 0-.5 0zM130.2 4.1a.4 .4 0 0 0 0 .7 .4 .4 0 0 0 .6-.2l-.5-.6z" fill-rule="evenodd"/>
<path d="M132.5 6.9a.68 .68 0 0 1 .9-.2 .68 .68 0 0 1 .3 .8h-1.1a.42 .42 0 0 0 .3 .5 .42 .42 0 0 0 .5-.3h.3a.73 .73 0 0 1-1.1 .3 .73 .73 0 0 1-.1-1.1zM132.7 7l-.1 .3h.8l-.2-.4z" fill-rule="evenodd"/>
<path d="M134 6.7h.2v.2a.52 .52 0 0 1 .6-.2 .52 .52 0 0 1 .4 .6v.8h-.3v-.8a.34 .34 0 0 0-.2-.4 .34 .34 0 0 0-.4 .2l-.1 1h-.2z" fill-rule="evenodd"/>
<path d="M135.6 6.3l.2-.1v.5h.3v.2h-.3v.8l.3 .4a.36 .36 0 0 1-.4 0 .36 .36 0 0 1-.1-.4v-.8h-.2v-.2h.2z" fill-rule="evenodd"/>
<path d="M149.2 3a.8 .8 0 0 1 1.2 .5h-.2a.44 .44 0 0 0-.5-.4 .44 .44 0 0 0-.4 .5l.2 .1a.9 .9 0 0 1 1 .8 .84 .84 0 0 1-.9 .5 .84 .84 0 0 1-.7-.7h.3a.52 .52 0 0 0 .5 .5 .52 .52 0 0 0 .5-.6l-.2-.1a.85 .85 0 0 1-1-.8z" fill-rule="evenodd"/>
<path d="M149 6.3l.3-.2v.5h.2v.2h-.2v.9l.2 .4a.36 .36 0 0 1-.4-.1 .36 .36 0 0 1-.1-.4v-.8h-.2v-.2h.2z" fill-rule="evenodd"/>
<path d="M149.7 6.6h.3v.2l.1-.2h.3l.1 .1-.1 .2a.32 .32 0 0 0-.3 0 .32 .32 0 0 0-.1 .4v.8h-.3z" fill-rule="evenodd"/>
<path d="M150.7 6.8a.66 .66 0 0 1 .9-.2 .66 .66 0 0 1 .3 .9v.6h-.2l-.1-.2a.52 .52 0 0 1-.7 .2 .52 .52 0 0 1-.2-.7l.2-.1a.42 .42 0 0 0 .7-.3l-.3-.2h-.3l-.1 .3-.3-.1zM150.9 7.5a.35 .35 0 0 0 .3 .5 .35 .35 0 0 0 .4-.4v-.3z" fill-rule="evenodd"/>
<path d="M150.8 3.5h.3v.8a.36 .36 0 0 0 .3 .5 .36 .36 0 0 0 .4-.5v-.8h.2v1.4h-.2v-.2a.51 .51 0 0 1-.6 .3 .51 .51 0 0 1-.4-.6z" fill-rule="evenodd"/>
<path d="M152.2 6.1h.3v.2h-.3zM152.2 6.6h.3v1.5h-.3z" fill-rule="evenodd"/>
<path d="M152.4 3.5h.2v.2a.67 .67 0 0 1 .9 0 .67 .67 0 0 1 .1 .9 .55 .55 0 0 1-1 .2v.7h-.2zM152.7 3.8a.5 .5 0 0 0-.1 .7 .5 .5 0 0 0 .7 .1 .5 .5 0 0 0 .1-.6 .5 .5 0 0 0-.7-.2z" fill-rule="evenodd"/>
<path d="M152.9 6.6h.2v.2a.52 .52 0 0 1 .6-.2 .52 .52 0 0 1 .3 .6v.9h-.2v-.9a.34 .34 0 0 0-.3-.4 .34 .34 0 0 0-.4 .2v1.1h-.2z" fill-rule="evenodd"/>
<path d="M153.9 3.5h.3v.2a.67 .67 0 0 1 .9 0 .67 .67 0 0 1 0 .9 .55 .55 0 0 1-.9 .2v.7h-.3zM154.3 3.8a.5 .5 0 0 0-.1 .7 .5 .5 0 0 0 .6 .1 .5 .5 0 0 0 .2-.6 .5 .5 0 0 0-.7-.2z" fill-rule="evenodd"/>
<path d="M154.4 6.1h.3v.2h-.3zM154.4 6.6h.3v1.5h-.3z" fill-rule="evenodd"/>
<path d="M155 6.6h.3v.2a.52 .52 0 0 1 .6-.2 .52 .52 0 0 1 .3 .6v.9h-.2v-.9a.34 .34 0 0 0-.3-.4 .34 .34 0 0 0-.4 .2v1.1h-.3z" fill-rule="evenodd"/>
<path d="M155.4 4.2a.75 .75 0 0 1 1.5 0 .75 .75 0 0 1-1.5 0zM155.8 3.8a.5 .5 0 0 0-.1 .7 .5 .5 0 0 0 .8 0 .5 .5 0 0 0 0-.7 .5 .5 0 0 0-.7 0z" fill-rule="evenodd"/>
<path d="M156.7 6.8l.4-.2 .5 .2v-.2h.2v1.3a.64 .64 0 0 1-.5 .7 .64 .64 0 0 1-.8-.4h.3a.41 .41 0 0 0 .5 .2 .41 .41 0 0 0 .2-.5 .69 .69 0 0 1-.9-.1 .69 .69 0 0 1 .1-1zM156.9 6.9a.5 .5 0 0 0-.1 .7 .5 .5 0 0 0 .6 .1 .5 .5 0 0 0 .2-.7 .5 .5 0 0 0-.7-.1z" fill-rule="evenodd"/>
<path d="M157.1 3.5h.2v.2l.1-.2h.3h.2l-.1 .3a.32 .32 0 0 0-.4 0 .32 .32 0 0 0-.1 .4v.7h-.2z" fill-rule="evenodd"/>
<path d="M158 3.1l.3-.1v.5h.2v.2h-.2v.8l.3 .4a.36 .36 0 0 1-.4 0 .36 .36 0 0 1-.2-.4v-.8h-.1v-.2h.1z" fill-rule="evenodd"/>
<path d="M159.9 3a.47 .47 0 0 1 .7 .1 .47 .47 0 0 1-.3 .7l.4 .5 .1-.3h.2l-.1 .5 .3 .3-.2 .2-.3-.3a.63 .63 0 0 1-1 .1 .63 .63 0 0 1 .3-1l-.3-.5zM160 3.4a.27 .27 0 0 0 .5 0 .27 .27 0 0 0-.5 0zM159.9 4.1a.4 .4 0 0 0 0 .6 .4 .4 0 0 0 .6-.2l-.4-.6z" fill-rule="evenodd"/>
</g>
<path d="M67.2 6.1v2M126.5 6.1v2" fill="none" stroke="#000" stroke-width=".25"/>
<g fill="none" stroke="#de0000" stroke-width=".37">
<path d="M54.9 3h.9a1.19 1.19 0 0 1 .6 1.2l.6 2.1a.85 .85 0 0 0 1 .4h2.5M56.3 3.7h4.9l-.7 2.2h-3.6M116.1 5.2l-1.2-1.1-.1-.5-1-.6-.3 .3 .6 1 .5 .2 1.1 1.1M116.8 5.6l1.9 2v.3l-.4 .4h-.3l-1.9-2zM116.8 5.6l.6-.6a1.07 1.07 0 0 0 1.2-.2 1.07 1.07 0 0 0 .1-1.3l-.7 .8-.5-.4 .8-.8a1.07 1.07 0 0 0-1.2 .2 1.07 1.07 0 0 0-.3 1.2l-3.3 3.3v.3l.3 .3h.2l2.1-2.1M141.7 3.1l.4-.2h5.3l.3 .2 .1 3.9-.2 .4-.8 .1v1.2l-1.3-1.2h-3.4l-.4-.2zM143.5 5.6l.5-.3 1.7 .1 .2 .5v.9h-2.4zM144 6.1v.7M145.4 6.1v.7"/>
<circle cx="57.4" cy="7.8" r=".44"/>
<circle cx="59.9" cy="7.8" r=".44"/>
<circle cx="144.7" cy="4.3" r=".67"/>
</g>
<path d="M100.2 2.9v2.2" fill="none" stroke="#000" stroke-width=".28"/>
<path d="M81.4 2.8h2.8v1.7h1.7v4.2h-4.5zM82.3 6.4h2.8M82.3 5.4h2.8M82.3 7.3h2.8M84.2 2.8l1.7 1.7" fill="none" stroke="#de0000" stroke-width=".42"/>
<path d="M0 261.4h215.9v18h-215.9z" fill-rule="evenodd" fill="#fff"/>
<path d="M23.8 262.9l3.4 6h-6.9z" fill="#231f20"/>
<path d="M22.1 267.7h1.3l-.4 .5h-.3a.55 .55 0 0 1-.6-.5z" fill-rule="evenodd" fill="#fff"/>
<path d="M22.1 267.7h1.3l-.4 .5h-.3a.55 .55 0 0 1-.6-.5z" fill="none" stroke="#231f20" stroke-width=".34"/>
<path d="M22.1 267.7h1.3l-.4 .5h-.5zM22.6 265.8h.1M22.6 265.8h2.3zM23.7 265.9h.1M23.7 264.9v1zM24 267.7h.1" fill="none" stroke="#fff" stroke-width=".34"/>
<path d="M24.7 265.8l-.7 1.9z" fill="#fff"/>
<path d="M24.7 265.8l-.7 1.9z" fill="none" stroke="#fff" stroke-width=".34"/>
<path d="M24.7 265.8l.7 1.9z" fill="#fff"/>
<path d="M24.7 265.8l.7 1.9zM25.3 267.7h.1" fill="none" stroke="#fff" stroke-width=".34"/>
<path d="M22.8 265.8l-.7 1.9z" fill="#fff"/>
<path d="M22.8 265.8l-.7 1.9z" fill="none" stroke="#fff" stroke-width=".34"/>
<path d="M22.8 265.8l.6 1.9z" fill="#fff"/>
<path d="M22.8 265.8l.6 1.9z" fill="none" stroke="#fff" stroke-width=".34"/>
<path d="M24.1 267.7h1.3a.65 .65 0 0 1-.6 .5 .65 .65 0 0 1-.7-.5z" fill-rule="evenodd" fill="#fff"/>
<path d="M24.1 267.7h1.3a.65 .65 0 0 1-.6 .5 .65 .65 0 0 1-.7-.5z" fill="none" stroke="#231f20" stroke-width=".34"/>
<path d="M24 267.7h.1M24.1 267.7h1.3l-.4 .5h-.5z" fill="none" stroke="#fff" stroke-width=".34"/>
<path d="M19 261.7h177.8" fill="none" stroke="#000" stroke-width=".53"/>
<text font-size="5.3" x="41.2" y="31.2">TPS61022 8-A Boost Converter with 0.5-V Ultra-low Input Voltage</text>
<g font-size="4.2">
<text x="20" y="41.8">1 Features</text>
<text x="111.1" y="41.8">3 Description</text>
<text x="20" y="134.9">2 Applications</text>
<text x="172.7" y="182.4">VOUT</text>
<text x="115.9" y="199.3">VIN</text>
<text x="169.3" y="214.4">GND</text>
</g>
<g font-size="3.5">
<text x="20" y="47.9">•</text>
<text x="25" y="47.9">Input voltage range: 0.5 V to 5.5 V</text>
<text x="111.1" y="47.9">The TPS61022 provides a power supply solution</text>
<text x="20" y="52.2">•</text>
<text x="25" y="52.2">1.8-V minimum input voltage for start-up</text>
<text x="111.1" y="52.2">for portable</text>
<text x="133" y="52.2">equipment</text>
<text x="151.9" y="52.2">and</text>
<text x="160.3" y="52.2">IoT</text>
<text x="167.9" y="52.2">devices</text>
<text x="182.4" y="52.2">powered</text>
<text x="20" y="56.4">•</text>
<text x="25" y="56.4">Output voltage setting range: 2.2 V to 5.5 V</text>
<text x="111.1" y="56.4">by</text>
<text x="117.9" y="56.4">various</text>
<text x="132.3" y="56.4">batteries</text>
<text x="148.9" y="56.4">and</text>
<text x="157.8" y="56.4">super</text>
<text x="169.7" y="56.4">capacitors.</text>
<text x="189.8" y="56.4">The</text>
<text x="20" y="60.6">•</text>
<text x="20" y="64.9">•</text>
<text x="25" y="60.6">Two 12-mΩ (LS) / 18-mΩ (HS) MOSFETs</text>
<text x="25" y="64.9">8-A valley switching current limit</text>
<text x="111.1" y="64.9">limit over full temperature range. With a wide input</text>
<text x="111.1" y="60.6">TPS61022 has minimum 6.5-A valley switch current</text>
<text x="20" y="69.1">•</text>
<text x="25" y="69.1">94.7% efficiency at V</text>
<text x="61.5" y="69.1">= 3.6 V, V</text>
<text x="83.3" y="69.1">= 5 V and</text>
<text x="111.1" y="69.1">voltage range of 0.5 V to 5.5 V, the TPS61022</text>
<text x="20" y="77.6">•</text>
<text x="25" y="77.6">1-MHz switching frequency when V</text>
<text x="25" y="73.3">I</text>
<text x="32.5" y="73.3">= 3 A</text>
<text x="83.7" y="77.6">&gt; 1.5 V and</text>
<text x="111.1" y="73.3">supports supercapacitor backup power applications,</text>
<text x="111.1" y="77.6">which may deeply discharge the supercapacitor.</text>
<text x="25" y="81.8">0.6-MHz switching frequency when V</text>
<text x="86.7" y="81.8">&lt; 1 V</text>
<text x="111.1" y="83.9">The</text>
<text x="121.3" y="83.9">TPS61022</text>
<text x="142.1" y="83.9">operates</text>
<text x="159.9" y="83.9">at</text>
<text x="166.9" y="83.9">1-MHz</text>
<text x="181.4" y="83.9">switching</text>
<text x="20" y="86">•</text>
<text x="25" y="86">±2.5% reference voltage accuracy over –40°C to</text>
<text x="111.1" y="88.2">frequency when the input voltage is above 1.5 V. the</text>
<text x="20" y="94.5">•</text>
<text x="25" y="90.3">+125°C</text>
<text x="25" y="94.5">Pin-selectable auto PFM operation mode or forced</text>
<text x="111.1" y="92.4">switching frequency decreases gradually to 0.6 MHz</text>
<text x="25" y="98.7">PWM operation mode at light load</text>
<text x="111.1" y="96.6">when the input voltage is below 1.5 V down to 1 V.</text>
<text x="111.1" y="100.9">A MODE pin sets the TPS61022 operating either in</text>
<text x="20" y="107.2">•</text>
<text x="20" y="103">•</text>
<text x="25" y="107.2">True disconnection between input and output</text>
<text x="25" y="103">Pass-through mode when V</text>
<text x="72.2" y="103">&gt; V</text>
<text x="111.1" y="105.1">power-save mode or forced PWM mode in light load</text>
<text x="25" y="111.4">during shutdown</text>
<text x="111.1" y="113.6">quiescent current from V</text>
<text x="111.1" y="109.3">condition. The TPS61022 only consumes a 26-µA</text>
<text x="159.5" y="113.6">in light load condition.</text>
<text x="20" y="115.7">•</text>
<text x="25" y="115.7">Output overvoltage and thermal shutdown</text>
<text x="25" y="119.9">protections</text>
<text x="111.1" y="117.8">During shutdown, the load is completely disconnected</text>
<text x="20" y="124.1">•</text>
<text x="25" y="124.1">Output short-circuit protection</text>
<text x="111.1" y="122">from the input power. The TPS61022 has 5.7-V output</text>
<text x="20" y="128.4">•</text>
<text x="25" y="128.4">2-mm × 2-mm VQFN 7-pin package</text>
<text x="111.1" y="130.5">and thermal shutdown protection.</text>
<text x="111.1" y="126.3">overvoltage protection, output short-circuit protection,</text>
<text x="111.1" y="136.8">The TPS61022 offers a very small solution size with</text>
<text x="20" y="141.1">•</text>
<text x="111.1" y="141.1">its</text>
<text x="117.2" y="141.1">2-mm</text>
<text x="128.8" y="141.1">×</text>
<text x="133.4" y="141.1">2-mm</text>
<text x="144.9" y="141.1">VQFN</text>
<text x="157.3" y="141.1">package</text>
<text x="173.2" y="141.1">and</text>
<text x="181.6" y="141.1">minimum</text>
<text x="20" y="145.3">•</text>
<text x="20" y="149.5">•</text>
<text x="25" y="145.3">Supercap backup</text>
<text x="25" y="149.5">GPRS power supply</text>
<text x="111.1" y="145.3">amount of external components.</text>
<text x="137.6" y="151.7">Device Information</text>
<text x="41.9" y="220.2">Typical Application Circuit</text>
<text x="138.4" y="242.2">Layout Example</text>
</g>
<text font-size="3.5" fill="#00f" x="25" y="141.1">USB port</text>
<text font-size="3.2" fill="#00f" x="181.8" y="21.1">TPS61022</text>
<g font-size="2.8">
<text x="111.9" y="161">TPS61022</text>
<text x="114.9" y="156.1">PART NUMBER</text>
<text x="140.2" y="161">VQFN (7)</text>
<text x="145.3" y="156.1">PACKAGE</text>
<text x="168.4" y="161">2.00 mm × 2.00 mm</text>
<text x="169.5" y="156.1">BODY SIZE (NOM)</text>
<text x="111.1" y="167.8">(1)</text>
<text x="118.6" y="167.8">For all available packages, see the orderable addnedum at</text>
<text x="118.6" y="171.2">the end of the data sheet.</text>
<text x="115.3" y="233.6">A ceramic output capacitor is needed and must be close to</text>
<text x="115.3" y="237.8">VOUT pin and GND pin of the TPS61022</text>
<text x="27.9" y="265.5">An IMPORTANT NOTICE at the end of this data sheet addresses availability, warranty, changes, use in safety-critical applications,</text>
<text x="27.9" y="268.9">intellectual property matters and other important disclaimers. PRODUCTION DATA.</text>
</g>
<g font-size="2.6">
<text x="57.9" y="69.8">IN</text>
<text x="76.8" y="69.8">OUT</text>
<text x="26" y="74">OUT</text>
<text x="80.1" y="78.3">IN</text>
<text x="83" y="82.5">IN</text>
<text x="68.5" y="103.7">IN</text>
<text x="77.6" y="103.7">OUT</text>
<text x="152.1" y="114.3">OUT</text>
</g>
<text font-size="2.5" x="137.4" y="24.3">SLVSDX7D – JANUARY 2019 – REVISED JULY 2021</text>
<text font-size="2.1" fill="#00f" x="159.2" y="155.1">(1)</text>
<g font-size="1.7">
<text x="32.4" y="177.5">V</text>
<text x="62" y="175.3">L1</text>
<text x="133.9" y="179.9">GND</text>
<text x="33.8" y="183.8">C1</text>
<text x="61" y="182.2">1 µH</text>
<text x="53.4" y="190.3">VIN</text>
<text x="73.4" y="190.3">SW</text>
<text x="53.3" y="196.5">GND</text>
<text x="71.4" y="194.9">VOUT</text>
<text x="95.7" y="193.3">V</text>
<text x="124.5" y="193.1">GND</text>
<text x="23.8" y="203.8">PFM</text>
<text x="35" y="200.8">PWM</text>
<text x="60.4" y="201.5">TPS61022</text>
<text x="85.1" y="200">R1</text>
<text x="94.8" y="198.4">C2</text>
<text x="53.4" y="205.7">MODE</text>
<text x="74" y="204">FB</text>
<text x="85.5" y="208.2">R2</text>
<text x="23.9" y="214.9">OFF</text>
<text x="35" y="211.8">ON</text>
<text x="53.4" y="210.3">EN</text>
</g>
<g font-size="1.2">
<text x="145.3" y="191.6">EN</text>
<text x="145.5" y="189.3">FB</text>
<text x="158.5" y="190">VOUT</text>
<text x="143.3" y="194">MODE</text>
<text x="145" y="196.4">VIN</text>
<text x="158.8" y="195.8">GND</text>
<text x="158.8" y="192.8">SW</text>
</g>
<g font-size="1.1">
<text x="33.5" y="177.8">IN</text>
<text x="96.8" y="193.5">OUT</text>
</g>
</svg>
